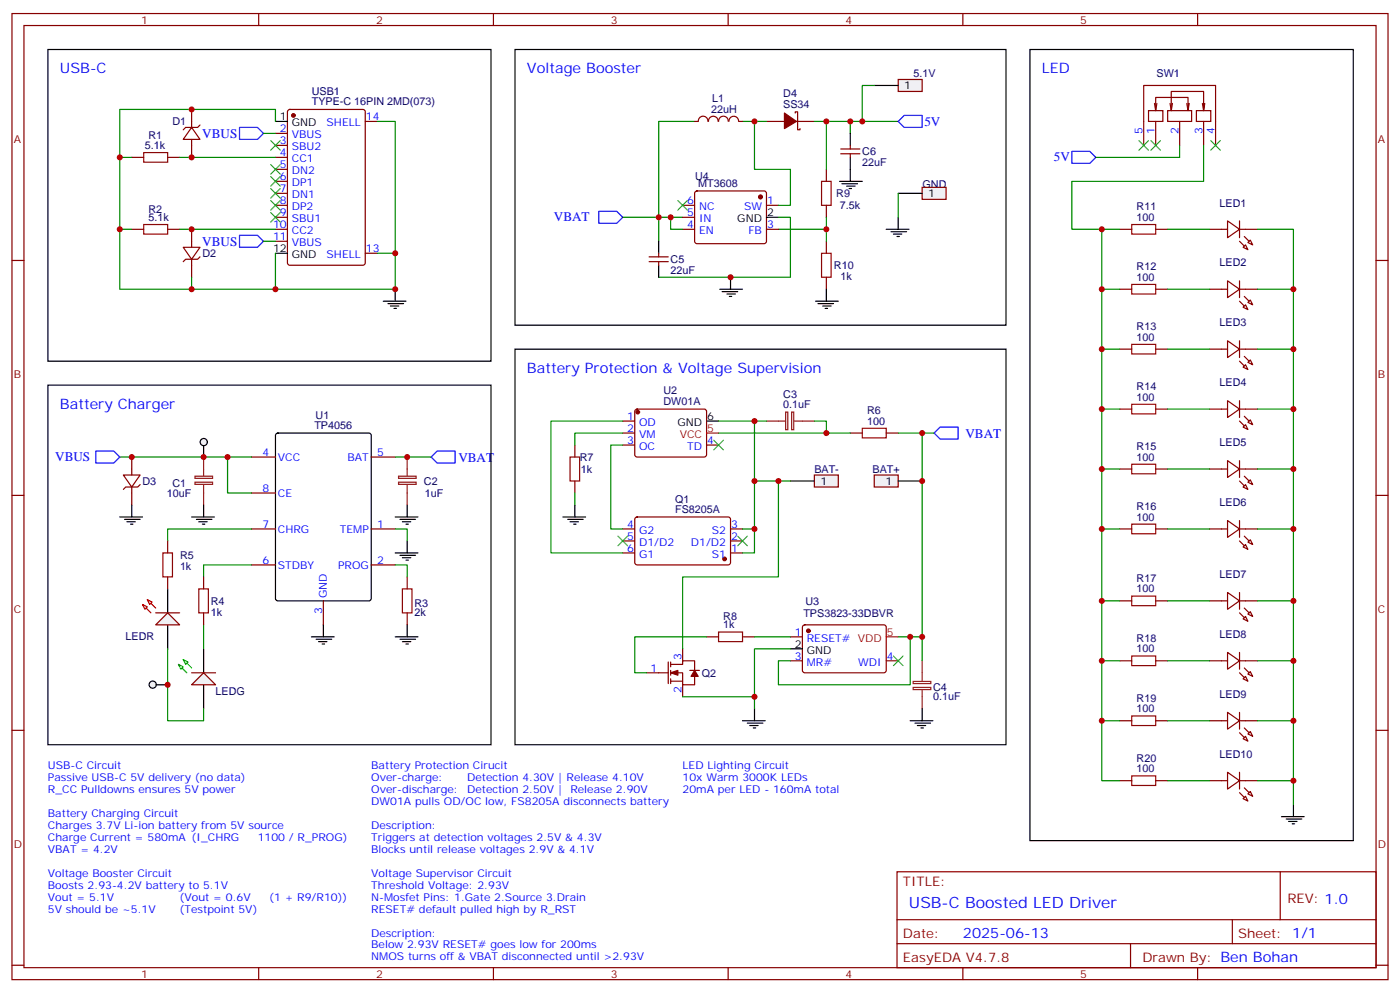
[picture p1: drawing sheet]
<svg xmlns="http://www.w3.org/2000/svg" width="412mm" height="292mm" viewBox="0 0 412 292" stroke-linecap="round" stroke-linejoin="round" font-family="sans-serif">
<g fill="none" stroke="#870000" stroke-width=".35">
<path d="M3.5 4h405.4v284.3h-405.4zM7.1 7.5h398.2v277.3h-398.2zM76.2 4v3.5M145.3 4v3.5M214.5 4v3.5M283.6 4v3.5M352.8 4v3.5M3.5 76.7h3.6M405.3 76.7h3.6M74.1 134.5h7M109.4 134.5h7M3.5 145.8h3.6"/>
<path d="M74.1 155.7h7M74.1 145.1h7M109.4 155.7h7M405.3 145.8h3.6M74.1 166.3h7M95.2 176.8v7.1M109.4 166.3h7M3.5 214.9h3.6M405.3 214.9h3.6M264.2 256.6h141.1v28.2h-141.1zM377.1 256.6v14.1M264.2 270.7h141.1"/>
<path d="M264.2 277.7h141.1M333 277.7v7.1M363 270.7v7M3.5 284.1h3.6M76.2 284.8v3.5M145.3 284.8v3.5M214.5 284.8v3.5M283.6 284.8v3.5M352.8 284.8v3.5M405.3 284.1h3.6"/>
</g>
<path d="M81.4 127.7l.4-.2h26.9l.6 .4 .1 48.2-.5 .7h-27.1l-.6-.4-.1-48.2zM49.4 173.3v7.1M49.4 183.9v7.1" fill="none" stroke="#000" stroke-width=".35"/>
<path d="M60 134.5v5.7M57.4 141.9h5.2v.7h-5.2zM57.4 140.2h5.2v.6h-5.2zM60 142.6v6" fill="none" stroke="#8c2424" stroke-width=".35"/>
<path d="M45.9 183.9l3.5-3.5 3.5 3.5z" fill="#f0f0f0" stroke="#870000" stroke-width=".35"/>
<path d="M42 177.9l2.4 2.5M43.4 176.5l2.5 2.5" fill="none" stroke="#f00" stroke-width=".35"/>
<g fill="#f0f0f0" stroke="#f00" stroke-width=".35">
<path d="M43.4 176.5l1.4 .7-.7 .7z"/>
<path d="M42 177.9l1.4 .7-.7 .7z"/>
</g>
<path d="M45.9 180.4h7" fill="none" stroke="#870000" stroke-width=".35"/>
<path d="M60 191v7M60 201.5v7.1" fill="none" stroke="#000" stroke-width=".35"/>
<path d="M60 198l3.5 3.5h-7.1z" fill="#f0f0f0" stroke="#870000" stroke-width=".35"/>
<path d="M52.6 195.5l2.4 2.5M54 194.1l2.4 2.5" fill="none" stroke="#0f0" stroke-width=".35"/>
<g fill="#f0f0f0" stroke="#0f0" stroke-width=".35">
<path d="M54 194.1l1.4 .7-.7 .7z"/>
<path d="M52.6 195.5l1.4 .8-.7 .7z"/>
</g>
<path d="M243.4 49.8v3.6M243.4 60.4v3.6M243.4 71v3.5M243.4 81.6v3.5M56.4 198h7.1" fill="none" stroke="#870000" stroke-width=".35"/>
<path d="M242 53.4h2.8v7h-2.8zM242 74.5h2.8v7.1h-2.8z" fill="none" stroke="#a10000" stroke-width=".35"/>
<path d="M250.5 39.3v-3.6h-7.1v14.1M250.5 35.7h14.1M201.1 64h-7.1v7M229.3 67.5h14.1v3.5M243.4 64v3.5M35.3 134.5h38.8M67 134.5v10.6h7.1M74.1 155.7h-24.7v3.5M74.1 166.3h-14.1v3.5M60 183.9v7.1" fill="none" stroke="#008700" stroke-width=".35"/>
<g fill="none" stroke="#000" stroke-width=".35">
<path d="M247.3 53.4h6.7M248 54.1h4.6M249.4 54.8h2.5M250.1 55.5h.7M250.5 49.8v3.6M212 85.1h6.7M212.7 85.8h4.6M214.1 86.5h2.5M214.8 87.2h.7M215.2 81.6v3.5M60 131v3.5M56.4 152.2h6.7"/>
<path d="M57.9 152.9h4.5M58.6 153.6h2.4M59.6 154.3h.7M60 148.6v3.6M91.7 187.4h6.7M93.1 188.1h4.6M93.8 188.8h2.5M94.9 189.5h.7M95.2 183.9v3.5"/>
</g>
<circle cx="60" cy="130.1" r="1.06" fill="#f0f0f0" stroke="#000" stroke-width=".35"/>
<path d="M49.4 191v21.1h10.6v-3.5" fill="none" stroke="#008700" stroke-width=".35"/>
<path d="M45.9 201.5h3.5" fill="none" stroke="#000" stroke-width=".35"/>
<circle cx="45" cy="201.5" r="1.06" fill="#f0f0f0" stroke="#000" stroke-width=".35"/>
<path d="M119.9 159.2v3.5M116.4 162.7h6.7M117.8 163.4h4.6M118.5 164.1h2.5M119.6 164.9h.7M116.4 187.4h6.7M117.8 188.1h4.6M118.5 188.8h2.5M119.6 189.5h.7M119.9 183.9v3.5" fill="none" stroke="#000" stroke-width=".35"/>
<path d="M116.4 155.7h3.5v3.5M116.4 166.3h3.5v3.5" fill="none" stroke="#008700" stroke-width=".35"/>
<path d="M118.5 173.3h2.9v7.1h-2.9z" fill="none" stroke="#a10000" stroke-width=".35"/>
<path d="M119.9 169.8v3.5M119.9 180.4v3.5" fill="none" stroke="#870000" stroke-width=".35"/>
<path d="M257.5 139.8h7.1v3.5h-7.1z" fill="#f0f0f0" stroke="#870000" stroke-width=".35"/>
<path d="M264.6 141.6h7" fill="none" stroke="#000" stroke-width=".35"/>
<path d="M254 126h7.1v2.9h-7.1z" fill="none" stroke="#a10000" stroke-width=".35"/>
<path d="M250.5 127.5h3.5M261.1 127.5h3.5" fill="none" stroke="#870000" stroke-width=".35"/>
<path d="M225.8 123.9h5.6M231.4 121.3h.7v5.2h-.7zM233.2 121.3h.6v5.2h-.6zM233.9 123.9h6" fill="none" stroke="#8c2424" stroke-width=".35"/>
<path d="M239.9 139.8h7v3.5h-7z" fill="#f0f0f0" stroke="#870000" stroke-width=".35"/>
<g fill="none" stroke="#000" stroke-width=".35">
<path d="M14.1 14.6h130.5v91.7h-130.5zM151.7 14.6h144.6v81.1h-144.6zM303.4 14.6h95.2v232.8h-95.2zM225.8 64h3.5M240.2 88.7h6.7M240.9 89.4h4.6M242.4 90.1h2.4M243.1 90.8h.7M243.4 85.1v3.6M14.1 113.3h130.5v105.9h-130.5zM151.7 102.8h144.6v116.4h-144.6zM208.1 123.9h3.6"/>
<path d="M116.4 152.2h6.7M117.8 152.9h4.6M118.5 153.6h2.5M119.6 154.3h.7M119.9 148.6v3.6M165.8 152.2h6.7M167.2 152.9h4.6M167.9 153.6h2.5M169 154.3h.7M169.3 148.6v3.6M232.8 141.6h7.1M381 236.8v3.5"/>
<path d="M377.5 240.3h6.7M378.9 241.1h4.6M379.6 241.8h2.5M380.6 242.5h.8"/>
</g>
<g fill="#870000" stroke="#870000" stroke-width=".35">
<path d="M231.1 33.3l3.5 2.4-3.5 2.2z"/>
<path d="M366.5 69.6l1.4 1.4z"/>
<path d="M365.1 71l1.4 1.4z"/>
<path d="M366.5 87.2l1.4 1.5z"/>
<path d="M365.1 88.7l1.4 1.4z"/>
<path d="M366.5 104.9l1.4 1.4z"/>
<path d="M365.1 106.3l1.4 1.4z"/>
<path d="M366.5 122.5l1.4 1.4z"/>
<path d="M365.1 123.9l1.4 1.4z"/>
<path d="M366.5 140.2l1.4 1.4z"/>
<path d="M365.1 141.6l1.4 1.4z"/>
<path d="M366.5 157.8l1.4 1.4z"/>
<path d="M365.1 159.2l1.4 1.4z"/>
<path d="M366.5 179l1.4 1.4z"/>
<path d="M365.1 180.4l1.4 1.4z"/>
<path d="M366.5 196.6l1.4 1.4z"/>
<path d="M365.1 198l1.4 1.4z"/>
<circle cx="224" cy="58" r=".53"/>
<circle cx="213.4" cy="164.5" r=".53"/>
<circle cx="187.9" cy="121.3" r=".53"/>
</g>
<g fill="none" stroke="#870000" stroke-width=".35">
<path d="M208.5 35.7a1.41 1.41 0 0 0-1.4-1.5 1.41 1.41 0 0 0-1.4 1.5h-1.1M208.7 35.7a1.41 1.41 0 0 1 1.4-1.5 1.41 1.41 0 0 1 1.4 1.5M211.7 35.7a1.41 1.41 0 0 1 1.4-1.5 1.41 1.41 0 0 1 1.4 1.5M214.7 35.7a1.41 1.41 0 0 1 1.4-1.5 1.41 1.41 0 0 1 1.4 1.5M217.7 35.7h1M225.8 35.7h5.3M234.2 33.3v-.4h.7v5.3h.8v-.3M234.6 35.7h5.3M338.3 32.6h4.2v3.1h-4.2zM340.1 30.4l.3 2.2M340.4 35.7v7.1M340.8 30.4l-.4 2.2"/>
<path d="M344 32.6h7v3.1h-7zM344.7 30.4l.3 2.2M345.4 30.4l-.4 2.2M347.5 35.7v7.1M349.6 30.4l.4 2.2M350.3 30.4l-.3 2.2v-3.9h-9.6v3.9M352.4 32.6h4.3v3.1h-4.3zM354.2 30.4l.3 2.2M354.5 35.7v7.1M354.9 30.4l-.4 2.2v-5.7h-9.5v5.7M204.8 56.4l.5-.2h19.8l.5 .2 .2 .5-.1 14.4-.6 .4h-20.1l-.4-.7v-14.1zM336.9 42.8v-17.6h21.2v17.6"/>
<path d="M201.1 60.4h3.5M201.1 67.5h3.5M201.1 64h3.5M225.8 60.4h3.5M225.8 67.5h3.5M329.8 67.5h3.6M340.4 67.5h3.6M356.3 67.5h5.3M361.6 65l3.5 2.5-3.5 2.5zM365.1 67.5h5.3M365.1 65v5M366.2 72.8l.7-.7 .7 1.4z"/>
<path d="M367.6 71.4l.7-.7 .7 1.4zM329.8 85.1h3.6M340.4 85.1h3.6M356.3 85.1h5.3M361.6 82.7l3.5 2.4-3.5 2.5zM365.1 82.7v4.9M365.1 85.1h5.3M366.2 90.4l.7-.7 .7 1.4zM368.3 88.3l.7 1.4-1.4-.7zM329.8 102.8h3.6M340.4 102.8h3.6M356.3 102.8h5.3"/>
<path d="M361.6 100.3l3.5 2.5-3.5 2.4zM361.6 117.9l3.5 2.5-3.5 2.5zM365.1 100.3v4.9M365.1 117.9v5M365.1 102.8h5.3M366.2 108.1l.7-.7 .7 1.4zM368.3 105.9l.7 1.5-1.4-.8zM169.3 131v3.5M183.4 123.9h3.6M183.4 127.5h3.6M183.4 131h3.6M187.2 120.6l.5-.2 20 .1 .4 .6v13l-.7 .4-20-.1-.4-.6v-12.7z"/>
<path d="M208.1 131h3.6M329.8 120.4h3.6M329.8 138h3.6M340.4 120.4h3.6M340.4 138h3.6M356.3 120.4h5.3M356.3 138h5.3M361.6 135.6l3.5 2.4-3.5 2.5zM365.1 135.6v4.9M365.1 120.4h5.3M365.1 138h5.3M366.2 125.7l.7-.7 .7 1.4z"/>
<path d="M367.6 124.3l.7-.7 .7 1.4zM49.4 159.2v3.5M169.3 141.6v3.5M183.4 159.2h3.6M183.4 155.7h3.6M187.2 152.4l.5-.2h27.1l.4 .7-.1 12.9-.6 .5-27.1-.1-.4-.6v-12.7zM215.2 159.2h3.5M215.2 155.7h3.5M329.8 155.7h3.6M340.4 155.7h3.6M356.3 155.7h5.3M361.6 153.2l3.5 2.5-3.5 2.5z"/>
<path d="M365.1 155.7h5.3M365.1 153.2v5M366.2 143.3l.7-.7 .7 1.4zM367.6 141.9l.7-.7 .7 1.4zM368.3 158.9l.7 1.4-1.4-.7zM49.4 169.8v3.5M60 169.8v3.5M183.4 162.7h3.6M215.2 162.7h3.5M329.8 176.8h3.6M340.4 176.8h3.6M356.3 176.8h5.3"/>
<path d="M361.6 174.4l3.5 2.4-3.5 2.5zM365.1 174.4v4.9M365.1 176.8h5.3M366.2 161l.7-.7 .7 1.4zM60 180.4v3.5M329.8 194.5h3.6M340.4 194.5h3.6M356.3 194.5h5.3M361.6 192l3.5 2.5-3.5 2.5zM365.1 192v5M365.1 194.5h5.3M366.2 182.1l.7-.7 .7 1.4z"/>
<path d="M366.2 199.8l.7-.7 .7 1.4zM367.6 180.7l.7-.7 .7 1.4zM367.6 198.4l.7-.7 .7 1.4z"/>
</g>
<g fill="none" stroke="#008700" stroke-width=".35">
<path d="M204.6 35.7h-10.6v28.3h-10.6M218.7 35.7h7.1M222.2 35.7v14.1h10.6v10.6h-3.5M239.9 35.7h3.5M347.5 42.8v3.5h-24.7M354.5 42.8v10.6h-38.8v14.1h8.9M197.6 64v3.5h3.5M229.3 64h3.5v17.6h-38.8M329.8 67.5h-5.2v17.6M344 67.5h12.3M370.4 67.5h10.6v17.6M329.8 85.1h-5.2v17.7"/>
<path d="M344 85.1h12.3M370.4 85.1h10.6v17.7M329.8 102.8h-5.2v17.6M344 102.8h12.3M370.4 102.8h10.6v17.6M116.4 134.5h10.6M183.4 131h-3.5v24.7h3.5M183.4 123.9h-21.1v38.8h21.1M183.4 127.5h-14.1v3.5M211.7 123.9h10.5v17.7h10.6M211.7 127.5h38.8M222.2 123.9h3.6"/>
<path d="M239.9 123.9h3.5v3.6M264.6 127.5h10.6M329.8 138h-5.2v17.7M329.8 120.4h-5.2v17.6M344 120.4h12.3M344 138h12.3M370.4 138h10.6v17.7M370.4 120.4h10.6v17.6M169.3 145.1v3.5M222.2 141.6v14.1h-3.5M222.2 155.7v7h-3.5M329.8 155.7h-5.2v21.1"/>
<path d="M344 155.7h12.3M370.4 155.7h10.6v21.1M329.8 176.8h-5.2v17.7h5.2M344 176.8h12.3M370.4 176.8h10.6v17.7M344 194.5h12.3"/>
</g>
<path d="M266.3 34h5.3v3.5h-5.3l-1.7-1.8zM315.7 44.6h5.3l1.8 1.7-1.8 1.8h-5.3zM176.4 62.2h5.3l1.7 1.8-1.7 1.7h-5.3zM28.2 132.8h5.3l1.8 1.7-1.8 1.8h-5.3zM127 134.5l1.8-1.7h5.3v3.5h-5.3zM275.2 127.5l1.7-1.8h5.3v3.5h-5.3z" fill="none" stroke="#00f" stroke-width=".35"/>
<path d="M119.9 134.5v5.7M117.4 141.9h5.2v.7h-5.2zM117.4 140.2h5.2v.6h-5.2zM119.9 142.6v6" fill="none" stroke="#8c2424" stroke-width=".35"/>
<path d="M333.4 66.1h7v2.8h-7zM333.4 83.7h7v2.8h-7zM333.4 101.4h7v2.8h-7zM333.4 119h7v2.8h-7zM167.9 134.5h2.8v7.1h-2.8zM333.4 136.6h7v2.9h-7zM333.4 154.3h7v2.8h-7zM48 162.7h2.8v7.1h-2.8zM58.6 173.3h2.8v7.1h-2.8zM333.4 175.4h7v2.9h-7zM333.4 193.1h7v2.8h-7z" fill="none" stroke="#a10000" stroke-width=".35"/>
<path d="M208.1 127.5h3.6" fill="none" stroke="#f00" stroke-width=".35"/>
<g fill="none" stroke="#3c3" stroke-width=".35">
<path d="M199.7 59l2.8 2.8M202.5 59l-2.8 2.8M335.5 41.4l2.8 2.8M338.3 41.4l-2.8 2.8M339 41.4l2.8 2.8M341.8 41.4l-2.8 2.8M356.7 41.4l2.8 2.8M359.5 41.4l-2.8 2.8M210.3 129.6l2.8 2.8M213.1 129.6l-2.8 2.8M182 157.8l2.9 2.8M184.9 157.8l-2.9 2.8"/>
<path d="M217.3 157.8l2.8 2.8M220.1 157.8l-2.8 2.8"/>
</g>
<path d="M264.6 23.4h7v3.5h-7z" fill="#f0f0f0" stroke="#870000" stroke-width=".35"/>
<path d="M257.5 25.2h7.1M261.1 67.5h6.7M262.5 68.2h4.6M263.2 68.9h2.4M264.2 69.6h.7M264.6 64v3.5" fill="none" stroke="#000" stroke-width=".35"/>
<path d="M257.5 25.2h-3.5v10.5" fill="none" stroke="#008700" stroke-width=".35"/>
<path d="M271.6 55.1h7.1v3.6h-7.1z" fill="#f0f0f0" stroke="#870000" stroke-width=".35"/>
<g fill="none" stroke="#000" stroke-width=".35">
<path d="M81.1 35.7h3.6M250.5 39.3v3.5M250.5 46.3v3.5M264.6 56.9h7M81.1 74.5h3.6M194 71v3.5M194 78.1v3.5M112.9 88.7h6.7M114.3 89.4h4.6M115 90.1h2.5M116.1 90.8h.7M116.4 85.1v3.6"/>
<path d="M35.3 152.2h6.7M36.7 152.9h4.6M37.4 153.6h2.5M38.5 154.3h.7M38.8 148.6v3.6M232.8 191h3.6M218.7 212.1h6.7M220.1 212.8h4.6M220.8 213.5h2.5M221.9 214.2h.7M222.2 208.6v3.5M268.1 212.1h6.7"/>
<path d="M269.5 212.8h4.6M270.2 213.5h2.5M271.3 214.2h.7M271.6 208.6v3.5"/>
</g>
<g fill="none" stroke="#008700" stroke-width=".35">
<path d="M77.6 39.3h3.5M81.1 35.7v-3.5h-45.8v14.1M111.1 35.7h5.3v38.8h-5.3M38.8 46.3h-3.5v38.8h81.1v-10.6M52.9 46.3h28.2M264.6 56.9v7.1M35.3 67.5h3.5M52.9 67.5h28.2M77.6 71h3.5M81.1 74.5v10.6M56.4 81.6v3.5M271.6 127.5v59.9h-7"/>
<path d="M229.3 141.6v28.2h-28.2v21.2M208.1 187.4h-21.1v10.6h3.5M222.2 187.4h10.6M232.8 191h-10.6v14.1M268.1 187.4v14.1h-38.8v-7h3.5M271.6 187.4v7.1M324.6 194.5v17.6h5.2M370.4 194.5h10.6v42.3M201.1 205.1h21.1v3.5M324.6 212.1v17.7h5.2M344 212.1h12.3M370.4 212.1h10.6"/>
<path d="M344 229.8h12.3M370.4 229.8h10.6"/>
</g>
<g fill="none" stroke="#870000" stroke-width=".35">
<path d="M56.4 37.5l2.5 3.5h-4.9zM56.4 32.2v5.3M58.9 36.8l-.7 .7h-3.5l-.7 .7M81.1 39.3h3.6M84.9 32.4l.5-.2h21.5l.6 .4 .1 44.8-.5 .6-21.7 .1-.7-.5v-44.7zM107.6 35.7h3.5M38.8 46.3h3.5M49.4 46.3h3.5M56.4 41v5.3M81.1 42.8h3.6M81.1 46.3h3.6M81.1 49.8h3.6"/>
<path d="M81.1 53.4h3.6M81.1 56.9h3.6M247.6 45.3h5.7M247.6 43.9h5.7M250.5 42.8v1.1M250.5 45.3v1M38.8 67.5h3.5M49.4 67.5h3.5M54 72.8h4.9l-2.5 3.5zM56.4 67.5v5.3M56.4 76.3v5.3M58.9 75.6l-.7 .7h-3.5l-.7 .7"/>
<path d="M81.1 60.4h3.6M81.1 64h3.6M81.1 67.5h3.6M81.1 71h3.6M107.6 74.5h3.5M191.2 77h5.6M191.2 75.6h5.6M194 74.5v1.1M194 77v1.1M36.3 139.8h5l-2.5 3.5zM38.8 134.5v5.3M38.8 143.3v5.3"/>
<path d="M41.3 142.6l-.7 .7h-3.6l-.7 .7M190.5 198h6.3M196.8 194.8v6.4M197.6 195.5h3.5v-1h3.5v2.8M197.6 198h3.5v3.5h3.5v-2.4M197.6 194.8v1.5M197.6 197.3v1.4M197.6 199.8v1.4M201.1 191v3.5M203.2 197.3h2.8M208.1 187.4h3.6M218.7 187.4h3.5"/>
<path d="M232.8 187.4h3.6M232.8 194.5h3.6M236.6 184.1l.5-.2 23.5 .1 .5 .6-.1 13-.7 .4-23.5-.1-.4-.6v-12.7zM261.1 194.5h3.5M197.6 200.5h3.5M201.1 201.5v3.6M329.8 212.1h3.6M340.4 212.1h3.6M356.3 212.1h5.3M361.6 209.7l3.5 2.4-3.5 2.5zM365.1 212.1h5.3M365.1 209.7v4.9"/>
<path d="M366.2 217.4l.7-.7 .7 1.4zM367.6 216l.7-.7 .7 1.4zM329.8 229.8h3.6M340.4 229.8h3.6M356.3 229.8h5.3M361.6 227.3l3.5 2.5-3.5 2.4zM365.1 229.8h5.3M365.1 227.3v4.9M366.2 235.1l.7-.7 .7 1.4zM367.6 233.6l.7-.7 .7 1.5z"/>
</g>
<g fill="#870000" stroke="#870000" stroke-width=".35">
<path d="M197.6 198l2.1-.7v1.4z"/>
<path d="M204.6 197.3l1.1 1.8h-2.1z"/>
<path d="M366.5 214.2l1.4 1.5z"/>
<path d="M365.1 215.7l1.4 1.4z"/>
<path d="M366.5 231.9l1.4 1.4z"/>
<path d="M365.1 233.3l1.4 1.4z"/>
<circle cx="238.1" cy="185.7" r=".53"/>
<circle cx="86.4" cy="34" r=".53"/>
</g>
<path d="M261.1 187.4h3.5" fill="none" stroke="#f00" stroke-width=".35"/>
<path d="M271.6 194.5v6M269 200.6h5.2v.6h-5.2zM269 202.3h5.2v.7h-5.2zM271.6 203v5.6" fill="none" stroke="#8c2424" stroke-width=".35"/>
<path d="M42.3 44.9h7.1v2.8h-7.1zM42.3 66.1h7.1v2.8h-7.1zM211.7 186h7v2.8h-7zM333.4 210.7h7v2.8h-7zM333.4 228.4h7v2.8h-7z" fill="none" stroke="#a10000" stroke-width=".35"/>
<g fill="none" stroke="#3c3" stroke-width=".35">
<path d="M79.7 41.4l2.8 2.8M79.7 48.4l2.8 2.9M79.7 52l2.8 2.8M79.7 55.5l2.8 2.8M79.7 59l2.8 2.8M82.5 41.4l-2.8 2.8M82.5 48.4l-2.8 2.9M82.5 52l-2.8 2.8M82.5 55.5l-2.8 2.8M82.5 59l-2.8 2.8M79.7 62.5l2.8 2.9M82.5 62.5l-2.8 2.9"/>
<path d="M263.2 193.1l2.8 2.8M266 193.1l-2.8 2.8"/>
</g>
<path d="M70.6 37.5h5.2l1.8 1.8-1.8 1.7h-5.2zM70.6 69.3h5.2l1.8 1.7-1.8 1.8h-5.2z" fill="none" stroke="#00f" stroke-width=".35"/>
<g fill="#c00">
<circle cx="243.4" cy="67.5" r=".88"/>
<circle cx="67" cy="134.5" r=".88"/>
<circle cx="49.4" cy="201.5" r=".88"/>
<circle cx="60" cy="134.5" r=".88"/>
<circle cx="194" cy="64" r=".88"/>
<circle cx="197.6" cy="64" r=".88"/>
<circle cx="222.3" cy="35.7" r=".88"/>
<circle cx="119.9" cy="134.5" r=".88"/>
<circle cx="222.3" cy="155.7" r=".88"/>
<circle cx="243.4" cy="127.5" r=".88"/>
<circle cx="324.6" cy="176.8" r=".88"/>
<circle cx="324.6" cy="155.7" r=".88"/>
<circle cx="324.6" cy="138" r=".88"/>
<circle cx="324.6" cy="120.4" r=".88"/>
<circle cx="324.6" cy="102.8" r=".88"/>
<circle cx="324.6" cy="85.1" r=".88"/>
<circle cx="381" cy="176.8" r=".88"/>
<circle cx="381" cy="155.7" r=".88"/>
<circle cx="381" cy="138" r=".88"/>
<circle cx="381" cy="120.4" r=".88"/>
<circle cx="381" cy="102.8" r=".88"/>
<circle cx="381" cy="85.1" r=".88"/>
<circle cx="324.6" cy="67.5" r=".88"/>
<circle cx="254" cy="35.7" r=".88"/>
<circle cx="243.4" cy="35.7" r=".88"/>
<circle cx="250.5" cy="35.7" r=".88"/>
<circle cx="215.2" cy="81.6" r=".88"/>
<circle cx="222.3" cy="123.9" r=".88"/>
<circle cx="222.3" cy="141.6" r=".88"/>
<circle cx="271.6" cy="141.6" r=".88"/>
<circle cx="271.6" cy="187.4" r=".88"/>
<circle cx="268.1" cy="187.4" r=".88"/>
<circle cx="222.3" cy="205.1" r=".88"/>
<circle cx="229.3" cy="141.6" r=".88"/>
<circle cx="271.6" cy="127.5" r=".88"/>
<circle cx="38.8" cy="134.5" r=".88"/>
<circle cx="324.6" cy="194.5" r=".88"/>
<circle cx="324.6" cy="212.1" r=".88"/>
<circle cx="381" cy="194.5" r=".88"/>
<circle cx="381" cy="212.1" r=".88"/>
<circle cx="381" cy="229.8" r=".88"/>
<circle cx="116.4" cy="74.5" r=".88"/>
<circle cx="56.4" cy="46.3" r=".88"/>
<circle cx="116.4" cy="85.1" r=".88"/>
<circle cx="35.3" cy="67.5" r=".88"/>
<circle cx="56.4" cy="67.5" r=".88"/>
<circle cx="56.4" cy="85.1" r=".88"/>
<circle cx="35.3" cy="46.3" r=".88"/>
<circle cx="56.4" cy="32.2" r=".88"/>
<circle cx="81.1" cy="85.1" r=".88"/>
</g>
<text font-size="4.6" fill="#00f" x="267.8" y="267.2">USB-C Boosted LED Driver</text>
<g font-size="4.2" fill="#00f">
<text x="17.6" y="21.6">USB-C</text>
<text x="155.2" y="21.6">Voltage Booster</text>
<text x="306.9" y="21.6">LED</text>
<text x="155.2" y="109.8">Battery Protection &amp; Voltage Supervision</text>
<text x="17.6" y="120.4">Battery Charger</text>
<text x="283.6" y="276">2025-06-13</text>
</g>
<g font-size="3.9" fill="#00f">
<text x="59.6" y="40.5">VBUS</text>
<text x="272.3" y="37">5V</text>
<text x="310.4" y="47.5">5V</text>
<text x="163.1" y="65.1">VBAT</text>
<text x="59.6" y="72.3">VBUS</text>
<text x="284.4" y="128.8">VBAT</text>
<text x="16.3" y="135.8">VBUS</text>
<text x="135" y="135.8">VBAT</text>
</g>
<g font-size="3.9" fill="#800">
<text x="266" y="260.8">TITLE:</text>
<text x="379.2" y="265.7">REV: 1.0</text>
<text x="266" y="276">Date:</text>
<text x="364.8" y="276">Sheet: 1/1</text>
<text x="266" y="283">EasyEDA V4.7.8</text>
<text x="336.5" y="283">Drawn By: Ben Bohan</text>
</g>
<g font-size="3.2" fill="#800">
<text x="41.6" y="7">1</text>
<text x="110.8" y="7">2</text>
<text x="179.9" y="7">3</text>
<text x="249.1" y="7">4</text>
<text x="318.2" y="7">5</text>
<text x="4.1" y="42.1">A</text>
<text x="405.9" y="42.1">A</text>
<text x="4.1" y="111.2">B</text>
<text x="405.9" y="111.2">B</text>
<text x="4.1" y="180.4">C</text>
<text x="405.9" y="180.4">C</text>
<text x="4.1" y="249.5">D</text>
<text x="405.9" y="249.5">D</text>
<text x="41.6" y="287.8">1</text>
<text x="110.8" y="287.8">2</text>
<text x="179.9" y="287.8">3</text>
<text x="249.1" y="287.8">4</text>
<text x="318.2" y="287.8">5</text>
</g>
<g font-size="3.2" fill="#000080">
<text x="269.1" y="22.7">5.1V</text>
<text x="340.7" y="22.7">SW1</text>
<text x="91.8" y="27.8">USB1</text>
<text x="209.8" y="29.9">L1</text>
<text x="230.7" y="28.6">D4</text>
<text x="91.8" y="31">TYPE-C 16PIN 2MD(073)</text>
<text x="209.5" y="33.1">22uH</text>
<text x="230.7" y="31.9">SS34</text>
<text x="43.8" y="41">R1</text>
<text x="50.8" y="36.9">D1</text>
<text x="42.7" y="43.9">5.1k</text>
<text x="254" y="45.6">C6</text>
<text x="204.8" y="52.9">U4</text>
<text x="254" y="48.8">22uF</text>
<text x="205.7" y="55.1">MT3608</text>
<text x="246.3" y="58">R9</text>
<text x="271.8" y="55.2">GND</text>
<text x="43.8" y="65">5.1k</text>
<text x="43.8" y="62.5">R2</text>
<text x="247.4" y="61.6">7.5k</text>
<text x="334.8" y="65">100</text>
<text x="334.8" y="61.8">R11</text>
<text x="359.2" y="60.8">LED1</text>
<text x="59.6" y="75.7">D2</text>
<text x="197.6" y="77.4">C5</text>
<text x="197.6" y="80.5">22uF</text>
<text x="245.6" y="79.2">R10</text>
<text x="247.6" y="82.4">1k</text>
<text x="334.8" y="82.7">100</text>
<text x="334.8" y="79.5">R12</text>
<text x="359.2" y="78.4">LED2</text>
<text x="334.8" y="100.3">100</text>
<text x="334.8" y="97.1">R13</text>
<text x="359.2" y="96.1">LED3</text>
<text x="359.2" y="113.7">LED4</text>
<text x="195.4" y="119.2">DW01A</text>
<text x="195.4" y="116.1">U2</text>
<text x="230.7" y="117">C3</text>
<text x="334.8" y="117.9">100</text>
<text x="334.8" y="114.8">R14</text>
<text x="93" y="123.2">U1</text>
<text x="230.7" y="120.2">0.1uF</text>
<text x="255.4" y="125">100</text>
<text x="255.4" y="121.8">R6</text>
<text x="92.6" y="126.4">TP4056</text>
<text x="359.2" y="131.3">LED5</text>
<text x="170.8" y="135.6">R7</text>
<text x="334.8" y="135.6">100</text>
<text x="334.8" y="132.4">R15</text>
<text x="42" y="142.7">D3</text>
<text x="50.8" y="143.5">C1</text>
<text x="124.9" y="142.7">C2</text>
<text x="171.1" y="139.2">1k</text>
<text x="239.9" y="139.2">BAT-</text>
<text x="257" y="139.2">BAT+</text>
<text x="49.1" y="146.3">10uF</text>
<text x="125.2" y="146.3">1uF</text>
<text x="198.9" y="147.9">Q1</text>
<text x="359.2" y="149">LED6</text>
<text x="198.9" y="151.1">FS8205A</text>
<text x="334.8" y="153.2">100</text>
<text x="334.8" y="150">R16</text>
<text x="53" y="167.7">1k</text>
<text x="53" y="164.5">R5</text>
<text x="334.8" y="171.2">R17</text>
<text x="359.2" y="170.1">LED7</text>
<text x="62.1" y="178">R4</text>
<text x="122.1" y="178.7">R3</text>
<text x="237.3" y="178">U3</text>
<text x="334.8" y="174.4">100</text>
<text x="62.1" y="181.2">1k</text>
<text x="122.1" y="181.2">2k</text>
<text x="213.1" y="185">1k</text>
<text x="213.1" y="182.5">R8</text>
<text x="236.7" y="181.6">TPS3823-33DBVR</text>
<text x="37" y="188.5">LEDR</text>
<text x="334.8" y="188.8">R18</text>
<text x="359.2" y="187.8">LED8</text>
<text x="334.8" y="192">100</text>
<text x="206.7" y="199.2">Q2</text>
<text x="274.9" y="203.3">C4</text>
<text x="63.5" y="204.6">LEDG</text>
<text x="274.9" y="206">0.1uF</text>
<text x="334.8" y="209.7">100</text>
<text x="334.8" y="206.5">R19</text>
<text x="359.2" y="205.4">LED9</text>
<text x="334.8" y="227.3">100</text>
<text x="334.8" y="224.1">R20</text>
<text x="359.2" y="223.1">LED10</text>
</g>
<g font-size="3.2">
<text x="266.3" y="26.2">1</text>
<text x="82.5" y="35.4">1</text>
<text x="86" y="37.1">GND</text>
<text x="273.4" y="58">1</text>
<text x="217.2" y="65.4">GND</text>
<text x="226" y="63.6">2</text>
<text x="80.5" y="74.2">12</text>
<text x="86" y="76">GND</text>
<text x="199.6" y="125.3">GND</text>
<text x="208.3" y="123.6">6</text>
<text x="241.7" y="142.6">1</text>
<text x="260.8" y="142.6">1</text>
<text x="234.2" y="190.6">2</text>
<text x="237.7" y="192.4">GND</text>
</g>
<g font-size="3.2" fill="#00f">
<text x="107.8" y="35.4">14</text>
<text x="82.5" y="38.9">2</text>
<text x="86" y="40.7">VBUS</text>
<text x="96.2" y="37.1">SHELL</text>
<text x="336.5" y="39.5" transform="rotate(-90 336.5 39.5)">5</text>
<text x="340.1" y="39.5" transform="rotate(-90 340.1 39.5)">1</text>
<text x="347.1" y="39.5" transform="rotate(-90 347.1 39.5)">2</text>
<text x="354.2" y="39.5" transform="rotate(-90 354.2 39.5)">3</text>
<text x="357.7" y="39.5" transform="rotate(-90 357.7 39.5)">4</text>
<text x="82.5" y="42.4">3</text>
<text x="82.5" y="46">4</text>
<text x="86" y="44.2">SBU2</text>
<text x="86" y="47.7">CC1</text>
<text x="82.5" y="49.5">5</text>
<text x="82.5" y="53">6</text>
<text x="86" y="51.3">DN2</text>
<text x="82.5" y="56.6">7</text>
<text x="86" y="54.8">DP1</text>
<text x="86" y="58.3">DN1</text>
<text x="82.5" y="60.1">8</text>
<text x="82.5" y="63.6">9</text>
<text x="86" y="61.8">DP2</text>
<text x="86" y="65.4">SBU1</text>
<text x="202.4" y="63.6">5</text>
<text x="202.4" y="60.1">6</text>
<text x="205.9" y="65.4">IN</text>
<text x="205.9" y="61.8">NC</text>
<text x="219.2" y="61.8">SW</text>
<text x="226" y="60.1">1</text>
<text x="80.5" y="67.1">10</text>
<text x="80.5" y="70.7">11</text>
<text x="86" y="68.9">CC2</text>
<text x="202.4" y="67.1">4</text>
<text x="205.9" y="68.9">EN</text>
<text x="220.5" y="68.9">FB</text>
<text x="226" y="67.1">3</text>
<text x="86" y="72.4">VBUS</text>
<text x="96.2" y="76">SHELL</text>
<text x="107.8" y="74.2">13</text>
<text x="184.8" y="123.6">1</text>
<text x="188.3" y="125.3">OD</text>
<text x="184.8" y="127.1">2</text>
<text x="184.8" y="130.6">3</text>
<text x="188.3" y="128.9">VM</text>
<text x="208.3" y="130.6">4</text>
<text x="77.4" y="134.2">4</text>
<text x="81.8" y="135.6">VCC</text>
<text x="102.4" y="135.6">BAT</text>
<text x="111.1" y="134.2">5</text>
<text x="188.3" y="132.4">OC</text>
<text x="202.4" y="132.4">TD</text>
<text x="77.4" y="144.7">8</text>
<text x="81.8" y="146.2">CE</text>
<text x="77.4" y="155.3">7</text>
<text x="111.1" y="155.3">1</text>
<text x="184.8" y="155.3">4</text>
<text x="215.4" y="155.3">3</text>
<text x="81.8" y="156.7">CHRG</text>
<text x="100.1" y="156.7">TEMP</text>
<text x="184.8" y="158.9">5</text>
<text x="188.3" y="157.1">G2</text>
<text x="188.3" y="160.6">D1/D2</text>
<text x="203.5" y="160.6">D1/D2</text>
<text x="209.7" y="157.1">S2</text>
<text x="215.4" y="158.9">2</text>
<text x="77.4" y="165.9">6</text>
<text x="81.8" y="167.3">STDBY</text>
<text x="99.6" y="167.3">PROG</text>
<text x="111.1" y="165.9">2</text>
<text x="184.8" y="162.4">6</text>
<text x="188.3" y="164.1">G1</text>
<text x="209.7" y="164.1">S1</text>
<text x="215.4" y="162.4">1</text>
<text x="96.3" y="176.1" transform="rotate(-90 96.3 176.1)">GND</text>
<text x="94.9" y="180.6" transform="rotate(-90 94.9 180.6)">3</text>
<text x="234.2" y="187.1">1</text>
<text x="237.7" y="188.8">RESET# VDD</text>
<text x="191.7" y="197.7">1</text>
<text x="200.7" y="194.1" transform="rotate(-90 200.7 194.1)">3</text>
<text x="234.2" y="194.1">3</text>
<text x="237.7" y="195.9">MR#</text>
<text x="252.8" y="195.9">WDI</text>
<text x="261.2" y="194.1">4</text>
<text x="200.7" y="203.9" transform="rotate(-90 200.7 203.9)">2</text>
<text x="14.1" y="226.2">USB-C Circuit</text>
<text x="109.4" y="226.2">Battery Protection Cirucit</text>
<text x="201.1" y="226.2">LED Lighting Circuit</text>
<text x="14.1" y="233.3">R_CC Pulldowns ensures 5V power</text>
<text x="14.1" y="229.8">Passive USB-C 5V delivery (no data)</text>
<text x="109.4" y="229.8">Over-charge:</text>
<text x="109.4" y="233.3">Over-discharge:</text>
<text x="137.6" y="233.3">Detection 2.50V |</text>
<text x="137.6" y="229.8">Detection 4.30V | Release 4.10V</text>
<text x="168" y="233.3">Release 2.90V</text>
<text x="201.1" y="229.8">10x Warm 3000K LEDs</text>
<text x="201.1" y="233.3">20mA per LED - 160mA total</text>
<text x="109.4" y="236.8">DW01A pulls OD/OC low, FS8205A disconnects battery</text>
<text x="14.1" y="240.3">Battery Charging Circuit</text>
<text x="14.1" y="243.9">Charges 3.7V Li-ion battery from 5V source</text>
<text x="109.4" y="243.9">Description:</text>
<text x="14.1" y="247.4">Charge Current = 580mA (I_CHRG</text>
<text x="14.1" y="250.9">VBAT = 4.2V</text>
<text x="75.9" y="247.4">1100 / R_PROG)</text>
<text x="109.4" y="247.4">Triggers at detection voltages 2.5V &amp; 4.3V</text>
<text x="109.4" y="250.9">Blocks until release voltages 2.9V &amp; 4.1V</text>
<text x="14.1" y="258">Voltage Booster Circuit</text>
<text x="109.4" y="258">Voltage Supervisor Circuit</text>
<text x="14.1" y="261.5">Boosts 2.93-4.2V battery to 5.1V</text>
<text x="109.4" y="261.5">Threshold Voltage: 2.93V</text>
<text x="14.1" y="268.6">5V should be ~5.1V</text>
<text x="14.1" y="265">Vout = 5.1V</text>
<text x="52.9" y="265">(Vout = 0.6V</text>
<text x="52.9" y="268.6">(Testpoint 5V)</text>
<text x="79.3" y="265">(1 + R9/R10))</text>
<text x="109.4" y="265">N-Mosfet Pins: 1.Gate 2.Source 3.Drain</text>
<text x="109.4" y="268.6">RESET# default pulled high by R_RST</text>
<text x="109.4" y="275.6">Description:</text>
<text x="109.4" y="279.2">Below 2.93V RESET# goes low for 200ms</text>
<text x="109.4" y="282.7">NMOS turns off &amp; VBAT disconnected until &gt;2.93V</text>
</g>
<g font-size="3.2" fill="#f00">
<text x="200.2" y="128.9">VCC</text>
<text x="208.3" y="127.1">5</text>
<text x="261.2" y="187.1">5</text>
</g>
</svg>
